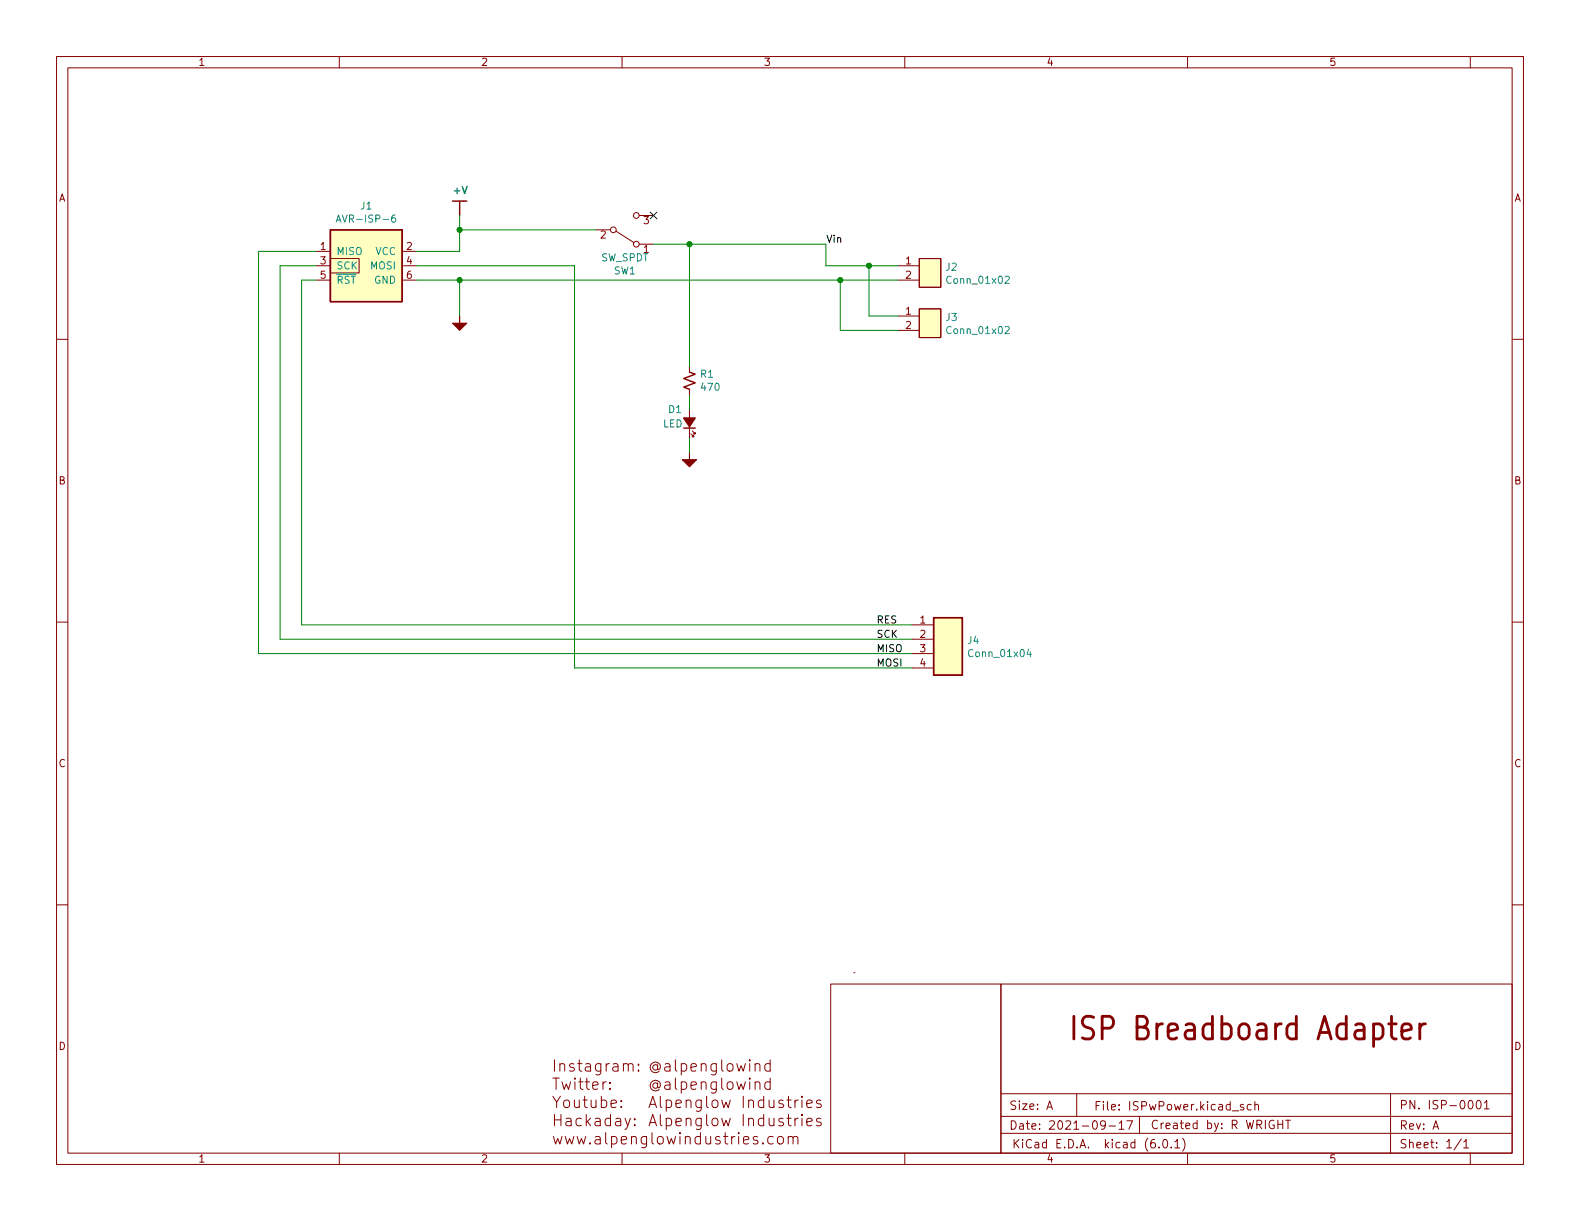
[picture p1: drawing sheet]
<svg xmlns="http://www.w3.org/2000/svg" width="279mm" height="216mm" viewBox="0 0 279 216" stroke-linecap="round" stroke-linejoin="round" font-family="sans-serif">
<g fill="none" stroke="#840000" stroke-width=".18">
<path d="M10 10h259.4v195.9h-259.4zM12 12h255.4v191.9h-255.4zM60 10v2M110 10v2M160 10v2M210 10v2M260 10v2M81.9 35.6h.1M113 38.1h2.6M10 60h2M55.9 44.5h2.5M55.9 47h2.5"/>
<path d="M55.9 49.5h2.5M58.4 45.7h5.1v2.6h-5.1zM71.1 44.5h2.6M71.1 47h2.6M71.1 49.5h2.6M105.4 40.6h2.5M109 40.9l3.1 2M113 43.2h2.6M158.7 47h3.9M158.7 49.5h3.9M158.7 55.9h3.9M158.7 58.4h3.9"/>
<path d="M162.6 45.7h3.8v5.1h-3.8zM162.6 54.6h3.8v5.1h-3.8zM267.4 60h2M121.9 64.8v1M121.9 68.8v1.1M121.9 72.4v5.1M122.2 76.7l.5 .5h-.3h.3v-.2M122.4 76.2l.5 .5h-.2h.2v-.2M10 110h2M161.3 110.5h3.8M161.3 113h3.8M161.3 115.6h3.8"/>
<path d="M161.3 118.1h3.8M267.4 110h2M10 160h2M267.4 160h2M146.9 174h30.1v29.9h-30.1zM151 172h.1M177 174h90.4v29.9h-90.4zM97.8 193.8l.6 1.1 .7-1.1M97.8 190.6h1.1M98.1 187.4v2M98.1 197.1v2M98.1 198h1.1"/>
<path d="M98.3 190.6v2M98.4 194.9v.9M99 188.3a.5 .5 0 0 1 .9 .1v1M99 188.1v1.3M99.2 197.1v2M99.4 191.3l.4 1.3 .3-.9 .4 .9 .4-1.3M99.9 194.6a.54 .54 0 0 1 .8 .3v.6a.54 .54 0 0 1-.5 .4 .54 .54 0 0 1-.5-.4v-.6zM100.1 197.8l.2-.1 .6 .1 .1 1.3M101 198.2l-.7 .1a.39 .39 0 0 0-.3 .4 .39 .39 0 0 0 .3 .4l.7-.1M101.5 188.2l-.5-.1-.3 .3 .1 .2 .7 .2 .1 .2-.1 .3-.2 .1-.6-.1M101.6 194.5l.1 1.2a.54 .54 0 0 0 .7 0M101.7 190.6l-.1 .1 .1 .1 .1-.1-.1-.1v.2"/>
<path d="M101.7 191.3v1.3M102.1 188.1h.8M102.3 191.3h.8M102.4 187.4v1.7l.1 .2 .4 .1M102.4 194.5v1.3M102.6 190.6v1.7l.1 .2 .4 .1M102.8 197.8l-.6-.1-.3 .4v.6l.2 .3 .1 .1 .6-.1M103.1 194.5h.8M103.4 193.8v1.8l.1 .1 .4 .1M103.5 191.3h.7M103.6 188.2l.2-.1 .5 .1 .1 1.2M103.7 197.1v2"/>
<path d="M103.8 190.6v1.7l.1 .2 .3 .1M103.9 198.3l.5 .8M104.4 188.5l-.6 .1a.39 .39 0 0 0-.3 .4 .39 .39 0 0 0 .3 .4l.6-.1M104.4 197.7l-.7 .8M104.5 194.5l.1 1.2a.54 .54 0 0 0 .8 0M104.8 192l1-.2-.1-.4-.6-.1-.3 .3 .1 .9 .2 .1 .6-.1M105.3 197.8l.2-.1 .6 .1v1.3M105.4 194.5v1.3M106.1 198.2l-.6 .1a.39 .39 0 0 0-.3 .4 .39 .39 0 0 0 .3 .4l.6-.1M106.2 188.1v1.6a.54 .54 0 0 1-.8 .3M106.2 188.2l-.5-.1-.4 .4v.5l.2 .3 .2 .1 .5-.1M106.3 194.6l.6-.1 .4 .4v.6l-.2 .2-.2 .1-.6-.1"/>
<path d="M106.3 193.8v2M106.6 191.3v1.3M107.2 191.3a.51 .51 0 0 0-.6 .4M107.2 188.1v1.3M107.8 188.1a.51 .51 0 0 0-.6 .4M107.9 192.4l.1 .1-.1 .1-.1-.1 .1-.1v.2M107.9 191.4l.1 .1-.1 .1-.1-.1 .1-.1v.2M108 197.8l-.6-.1-.4 .4v.6l.2 .3 .2 .1 .6-.1M108 197.1v2M108.1 195.2l.9-.2-.1-.4-.6-.1-.2 .3v.9l.2 .1 .6-.1M108.4 188.2l.2-.1 .6 .1 .1 1.2M108.9 197.8l.2-.1 .6 .1 .1 1.3"/>
<path d="M109.3 188.5l-.7 .1a.39 .39 0 0 0-.3 .4 .39 .39 0 0 0 .3 .4l.7-.1M109.8 198.2l-.7 .1a.39 .39 0 0 0-.3 .4 .39 .39 0 0 0 .3 .4l.7-.1M109.9 195.7h.1l-.1 .1-.1-.1h.1v.1M109.9 194.6l.1 .1-.1 .1-.1-.1 .1-.1v.2M110.2 188.3a.5 .5 0 0 1 .9 .1v1M110.2 188.1v1.3M110.5 197.7l.5 1.4M111.1 188.4l.3-.3 .5 .1 .1 1.2M111.5 197.7l-.7 1.8-.3 .2M112.2 198.9l.1 .1-.1 .1-.1-.1 .1-.1v.2M112.2 197.8l.1 .1-.1 .1-.1-.1 .1-.1v.2M112.9 189.2l.1 .1-.1 .1-.1-.1 .1-.1v.2"/>
<path d="M112.9 188.2l.1 .1-.1 .1-.1-.1 .1-.1v.2M114.8 195.8l.6-2 .7 2M114.8 199.1l.6-2 .7 2M115 195.3h.9M115 198.5h.9M116.3 188.5a.48 .48 0 0 0-.7-.1 .48 .48 0 0 0 0 .7 .48 .48 0 0 0 .7-.1M116.3 188.3v.7l.1 .1 .3-.1a.9 .9 0 0 0-.9-1.2 .9 .9 0 0 0-.7 1.3 .94 .94 0 0 0 1.5 .3M116.3 191.7a.48 .48 0 0 0-.7-.1 .48 .48 0 0 0 0 .7 .48 .48 0 0 0 .7-.1M116.3 191.5v.7l.1 .1 .3-.1a.9 .9 0 0 0-.9-1.2 .9 .9 0 0 0-.7 1.3 .94 .94 0 0 0 1.5 .3M116.8 193.8v1.8l.3 .2M116.8 197.1v1.7l.3 .3M117.6 188.2l.2-.1 .6 .1 .1 1.2"/>
<path d="M117.6 191.4l.2-.1 .6 .1 .1 1.2M117.8 194.6l.6-.1 .4 .4v.6l-.2 .2-.2 .1-.6-.1M117.8 197.8l.6-.1 .4 .4v.6l-.2 .3-.2 .1-.6-.1M117.8 194.5v2M117.8 197.7v2M118.5 188.5l-.7 .1a.39 .39 0 0 0-.3 .4 .39 .39 0 0 0 .3 .4l.7-.1M118.5 191.8l-.7 .1a.39 .39 0 0 0-.3 .3 .39 .39 0 0 0 .3 .4l.7-.1M119.4 187.4v1.7l.3 .3M119.4 190.6v1.7l.3 .3M119.5 195.2l1-.2-.1-.4-.6-.1-.3 .3 .1 .9 .2 .1 .6-.1M119.5 198.4l1-.2-.1-.4-.6-.1-.3 .3 .1 1 .2 .1 .6-.1M120.5 188.2l.6-.1 .3 .4v.5l-.2 .3-.1 .1-.6-.1"/>
<path d="M120.5 191.4l.6-.1 .3 .4v.5l-.2 .3-.1 .1-.6-.1M120.5 188.1v2M120.5 191.3v2M121.3 194.7a.5 .5 0 0 1 .9 .1v1M121.3 197.9a.5 .5 0 0 1 .9 .1v1.1M121.3 194.5v1.3M121.3 197.7v1.4M122.2 188.7l.9-.2v-.3l-.6-.1-.3 .3 .1 .9 .2 .1 .6-.1M122.2 192l.9-.2v-.4l-.6-.1-.3 .3 .1 .9 .2 .1 .6-.1M124 188.3a.5 .5 0 0 1 .9 .1v1M124 191.5a.5 .5 0 0 1 .9 .1v1M124 194.5v1.6a.54 .54 0 0 1-.9 .3"/>
<path d="M124 194.6l-.6-.1-.3 .4v.6l.1 .2 .2 .1 .6-.1M124 197.7v1.7a.54 .54 0 0 1-.9 .2M124 197.8l-.6-.1-.3 .4v.6l.1 .3 .2 .1 .6-.1M124 188.1v1.3M124 191.3v1.3M125 193.8v1.8l.2 .2M125 197.1v1.7l.2 .3M126 194.7a.54 .54 0 0 1 .5-.2 .54 .54 0 0 1 .5 .4v.6a.54 .54 0 0 1-.6 .4 .54 .54 0 0 1-.5-.4zM126 197.9a.54 .54 0 0 1 .5-.2 .54 .54 0 0 1 .5 .4v.6a.54 .54 0 0 1-.6 .4 .54 .54 0 0 1-.5-.4zM126.7 188.1v1.6a.54 .54 0 0 1-.9 .3M126.7 188.2l-.6-.1-.4 .4v.5l.2 .3 .2 .1 .6-.1M126.7 191.3v1.6a.54 .54 0 0 1-.9 .3"/>
<path d="M126.7 191.4l-.6-.1-.4 .4v.5l.2 .3 .2 .1 .6-.1M127.6 187.4v1.7l.3 .3M127.6 190.6v1.7l.3 .3M127.6 194.5l.4 1.3 .4-.9 .4 .9 .3-1.3M127.6 197.7l.4 1.4 .4-1 .4 1 .3-1.4M128.8 188.2a.54 .54 0 0 1 .8 .3v.5a.54 .54 0 0 1-.5 .4 .54 .54 0 0 1-.5-.4v-.5zM128.8 191.4a.54 .54 0 0 1 .8 .3v.5a.54 .54 0 0 1-.5 .4 .54 .54 0 0 1-.5-.4v-.5zM130.3 188.1l.4 1.3 .4-.9 .3 .9 .4-1.3M130.3 191.3l.4 1.3 .4-.9 .3 .9 .4-1.3M131.4 193.8v2M131.4 197.1v2M132.4 194.7a.5 .5 0 0 1 .8 .1v1"/>
<path d="M132.4 197.9a.5 .5 0 0 1 .8 .1v1.1M132.4 194.5v1.3M132.4 197.7v1.4M132.6 187.4l-.1 .1 .1 .1 .1-.1-.1-.1v.2M132.6 190.6l-.1 .1 .1 .1 .1-.1-.1-.1v.2M132.6 188.1v1.3M132.6 191.3v1.3M133.5 188.3a.5 .5 0 0 1 .9 .1v1M133.5 191.5a.5 .5 0 0 1 .9 .1v1M133.5 188.1v1.3M133.5 191.3v1.3M135.1 194.6l-.6-.1-.4 .4v.6l.2 .2 .2 .1 .6-.1"/>
<path d="M135.1 197.8l-.6-.1-.4 .4v.6l.2 .3 .2 .1 .6-.1M135.1 193.8v2M135.1 197.1v2M136 194.5l.1 1.2a.54 .54 0 0 0 .8 0M136 197.7l.1 1.3a.54 .54 0 0 0 .8-.1M136.2 188.2l-.6-.1-.4 .4v.5l.2 .3 .2 .1 .6-.1M136.2 191.4l-.6-.1-.4 .4v.5l.2 .3 .2 .1 .6-.1M136.2 187.4v2M136.2 190.6v2M136.9 194.5v1.3M136.9 197.7v1.4M138.5 194.6l-.5-.1-.3 .3 .1 .3 .7 .2 .1 .2-.1 .2-.2 .1-.6-.1"/>
<path d="M138.5 197.8l-.5-.1-.3 .3 .1 .3 .7 .2 .1 .2-.1 .3-.2 .1-.6-.1M139.1 194.5h.8M139.1 197.7h.8M139.4 193.8v1.8l.1 .1 .4 .1M139.4 197.1v1.7l.1 .2 .4 .1M140.6 194.5v1.3M140.6 197.7v1.4M141.1 194.5a.51 .51 0 0 0-.5 .4M141.1 197.7a.51 .51 0 0 0-.5 .4M141.8 193.8l-.1 .1 .1 .1 .1-.1-.1-.1v.2M141.8 197.1l-.1 .1 .1 .1 .1-.1-.1-.1v.2M141.8 194.5v1.3"/>
<path d="M141.8 197.7v1.4M142.7 195.2l.9-.2-.1-.4-.5-.1-.3 .3 .1 .9 .2 .1 .5-.1M142.7 198.4l.9-.2-.1-.4-.5-.1-.3 .3 .1 1 .2 .1 .5-.1M145.1 194.6l-.4-.1-.3 .3 .1 .3 .6 .2 .1 .2-.1 .2-.1 .1-.6-.1M145.1 197.8l-.4-.1-.3 .3 .1 .3 .6 .2 .1 .2-.1 .3-.1 .1-.6-.1M177 197.4h90.4M177 193.4h90.4M185.1 196.2l.5-1.5 .5 1.5M185.3 195.8h.7M190.4 193.4v4M195.5 198.8l-.3 .3h-.3l-.3-.3 .2-.6h.4l.2 .1a.99 .99 0 0 1-.4 1.4h-.2M196.1 199.1h1.2"/>
<path d="M197.9 198.6l.4-.4v1.5M197.9 199.7h.9M199.3 198.2h1l-.7 1.5M201.5 197.4v3M219.9 195.4l-.4-.1-.2 .2 .1 .2 .5 .2v.3h-.6M221.3 195.4l-.5-.1-.3 .3v.4l.2 .2h.6M221.9 195.4l.2-.1 .4 .1v.9M221.9 194.8v1.5M226 198.8h.8M226.8 198.1v1.5M227.3 198.1h.9M227.8 198.1v1.5"/>
<path d="M245.9 193.4v10.5M253.4 199.7l.5-1.5 .5 1.5M261.3 194.6h.1a.81 .81 0 0 1 .6 .6 .81 .81 0 0 1-.3 .8l-.2 .1a.82 .82 0 0 1-.5-.6 .82 .82 0 0 1 .3-.9zM262.5 195l.4-.4v1.5M262.5 196.1h.8M60 203.9v2M97.9 201l.3 1.3 .4-1 .4 1 .4-1.3M100 201l.3 1.3 .4-1 .4 1 .4-1.3M102.1 201l.3 1.3 .4-1 .4 1 .4-1.3M104.3 202.1l.1 .1-.1 .1-.1-.1 .1-.1v.2M105.3 201h.2h.6v1.3M106.1 201.4l-.6 .1a.39 .39 0 0 0-.3 .4 .39 .39 0 0 0 .3 .4l.6-.1"/>
<path d="M107.1 200.3v1.7l.3 .3M108.1 201h.6l.4 .3v.6l-.2 .3-.2 .1-.6-.1M108.1 201v2M109.9 201.6l.9-.2-.1-.4h-.6l-.2 .2 .1 1 .1 .1 .6-.1M110 203.9v2M111.7 201.1a.5 .5 0 0 1 .8 .1v1.1M111.7 201v1.3M114.3 201v1.6a.54 .54 0 0 1-.8 .3M114.3 201h-.5l-.4 .3v.6l.2 .3 .2 .1 .5-.1M115.3 200.3v1.7l.3 .3M116.4 201a.54 .54 0 0 1 .9 .3v.6a.54 .54 0 0 1-.5 .4 .54 .54 0 0 1-.6-.4v-.6zM118 201l.3 1.3 .4-1 .4 1 .4-1.3"/>
<path d="M120.2 200.3l-.1 .1 .1 .1 .1-.1-.1-.1v.2M120.2 201v1.3M121.2 201.1a.5 .5 0 0 1 .9 .1v1.1M121.2 201v1.3M123.9 201h-.6l-.4 .3v.6l.2 .3 .2 .1 .6-.1M123.9 200.3v2M124.8 201l.1 1.2a.54 .54 0 0 0 .8-.1M125.7 201v1.3M127.3 201h-.5l-.3 .2 .1 .3 .7 .2 .1 .2-.1 .3-.2 .1-.6-.1M128 201h.7M128.2 200.3v1.7l.1 .2 .4 .1M129.4 201v1.3"/>
<path d="M130 201a.51 .51 0 0 0-.6 .3M130.6 200.3l-.1 .1 .1 .1 .1-.1-.1-.1v.2M130.6 201v1.3M131.5 201.6l.9-.2-.1-.4h-.5l-.3 .2 .1 1 .2 .1 .5-.1M134 201h-.5l-.3 .2 .1 .3 .7 .2 .1 .2-.1 .3-.2 .1-.6-.1M134.9 202.1l.1 .1-.1 .1-.1-.1 .1-.1v.2M136.7 201h-.6l-.3 .3v.6l.2 .3 .1 .1 .6-.1M137.7 201a.54 .54 0 0 1 .8 .3v.6a.54 .54 0 0 1-.5 .4 .54 .54 0 0 1-.5-.4v-.6zM139.4 201.1a.5 .5 0 0 1 .8 .1v1.1M139.4 201v1.3M140.2 201.2l.3-.2h.5l.1 1.3M159 204h.1"/>
<path d="M160 203.9v2M177 200.4h90.4M205 202.8v.2M205.8 201.5h.2a.81 .81 0 0 1 .6 .6 .81 .81 0 0 1-.3 .8l-.2 .1a.81 .81 0 0 1-.6-.6 .81 .81 0 0 1 .3-.9zM207.1 202.8v.2M207.8 201.9l.4-.4v1.5M207.8 203h.8M209.1 201.3a1.72 1.72 0 0 1 0 2.3M210 203.9v2M258.4 201.4l-1.3 1.9M258.8 201.9l.5-.4v1.5M258.8 203h.9"/>
<path d="M260 203.9v2"/>
<circle cx="112.5" cy="38.1" r=".51"/>
<circle cx="108.5" cy="40.6" r=".51"/>
<circle cx="112.5" cy="43.2" r=".51"/>
</g>
<path d="M189.9 179.7v4M247.9 182.4l1.7-.4-.2-.8-.3-.2h-.7l-.3 .2-.2 .4v1.5l.2 .4 .3 .2h.7l.3-.2M251.1 181v2.7M252.1 181a.91 .91 0 0 0-1 .8" fill="none" stroke="#840000" stroke-width=".5"/>
<path d="M80 35.6h2.5M81.3 35.6v2.5M58.4 40.6h12.7v12.7h-12.7zM120.9 75.7h2M121.9 65.8l1 .4-2 .7 2 .8-2 .8 1 .3M165.1 109.2h5.1v10.2h-5.1z" fill="none" stroke="#840000" stroke-width=".25"/>
<path d="M120.9 73.9h2l-1 1.5z" fill="#840000" stroke="#840000" stroke-width=".25"/>
<g fill="#840000" stroke="#840000" stroke-width=".18">
<path d="M80 57.2h1.3v-1.3v1.3h1.2l-1.2 1.2z"/>
<path d="M121.9 80v1.3h1.3l-1.3 1.3-1.3-1.3h1.3z"/>
</g>
<g fill="#ffffc2" stroke="#ffffc2" stroke-width=".18">
<path d="M58.4 40.6h12.7v12.7h-12.7z"/>
<path d="M165.1 109.2h5.1v10.2h-5.1z"/>
<path d="M162.6 45.7h3.8v5.1h-3.8z"/>
<path d="M162.6 54.6h3.8v5.1h-3.8z"/>
</g>
<path d="M59.4 39.3l.5-1.3 .4 1.3M59.6 38.9h.6M69.8 38l-.3 .1a.86 .86 0 0 0 0 1.2l.4-.1 .1-.5-.3-.2h-.2l-.3 .2M177.7 49l.5-.2 .3 .4-.8 .9h.8M177.7 57.8l.5-.1 .3 .4-.8 .9h.8M181.9 114.8l-.3 .9h.8M182.2 115.3v.8" fill="none" stroke="#008484" stroke-width=".18"/>
<g fill="none" stroke="#008400" stroke-width=".18">
<path d="M81.3 38.1v6.4h-7.6M55.9 49.5h-2.6v61h108M55.9 47h-6.4v66h111.8M55.9 44.5h-10.2v71.1h115.6M73.7 49.5h85M73.7 47h27.9v71.1h59.7M81.3 49.5v6.4M81.3 40.6h24.1M115.6 43.2h30.4v3.8h12.7M121.9 43.2v21.6M148.6 49.5v8.9h10.1M153.7 47v8.9h5"/>
<path d="M121.9 69.9v2.5M121.9 77.5v2.5"/>
</g>
<path d="M115 37.5l1.2 1.2M116.2 37.5l-1.2 1.2" fill="none" stroke="#000084" stroke-width=".18"/>
<g fill="#008400" stroke="#008400" stroke-width=".18">
<circle cx="81.3" cy="40.6" r=".46"/>
<circle cx="81.3" cy="49.5" r=".46"/>
<circle cx="121.9" cy="43.2" r=".46"/>
<circle cx="153.7" cy="47" r=".46"/>
<circle cx="148.6" cy="49.5" r=".46"/>
</g>
<text font-size="5.6" fill="#840000" x="191.9" y="183.9">ISP Breadboard Adapter</text>
<g font-size="2.1" fill="#840000">
<text x="178.4" y="196.3">Size: A</text>
<text x="193.4" y="196.4">File: ISPwPower.kicad_sch</text>
<text x="247.4" y="196.1">PN. ISP-0001</text>
<text x="178.4" y="199.7">Date: 2021-09-17</text>
<text x="178.9" y="203">KiCad E.D.A. kicad (6.0.1)</text>
<text x="203.4" y="199.6">Created by: R WRIGHT</text>
<text x="247.4" y="199.7">Rev: A</text>
<text x="247.4" y="203">Sheet: 1/1</text>
</g>
<g font-size="1.8" fill="#840000">
<text x="35" y="11.6">1</text>
<text x="85" y="11.6">2</text>
<text x="135" y="11.6">3</text>
<text x="185" y="11.6">4</text>
<text x="235" y="11.6">5</text>
<text x="10.3" y="35.6">A</text>
<text x="267.7" y="35.6">A</text>
<text x="113.8" y="39.6">3</text>
<text x="56.7" y="44.2">1</text>
<text x="56.7" y="46.7">3</text>
<text x="71.9" y="44.2">2</text>
<text x="71.9" y="46.7">4</text>
<text x="106.2" y="42.2">2</text>
<text x="160.2" y="46.7">1</text>
<text x="56.7" y="49.3">5</text>
<text x="71.9" y="49.3">6</text>
<text x="160.2" y="49.3">2</text>
<text x="160.2" y="55.6">1</text>
<text x="160.2" y="58.2">2</text>
<text x="10.3" y="85.7">B</text>
<text x="267.7" y="85.7">B</text>
<text x="162.7" y="110.2">1</text>
<text x="162.7" y="112.8">2</text>
<text x="162.7" y="115.3">3</text>
<text x="162.7" y="117.9">4</text>
<text x="10.3" y="135.6">C</text>
<text x="267.7" y="135.6">C</text>
<text x="10.3" y="185.7">D</text>
<text x="267.7" y="185.7">D</text>
<text x="35" y="205.6">1</text>
<text x="85" y="205.6">2</text>
<text x="135" y="205.6">3</text>
<text x="185" y="205.6">4</text>
<text x="235" y="205.6">5</text>
</g>
<g font-size="1.8" fill="#008484">
<text x="80.3" y="34.3">+V</text>
<text x="60.4" y="39.3">AVR-ISP-6</text>
<text x="63.8" y="37">J1</text>
<text x="59.4" y="45.1">MISO</text>
<text x="59.4" y="47.6">SCK</text>
<text x="65.6" y="47.6">MOSI</text>
<text x="66.4" y="45.1">VCC</text>
<text x="106.2" y="46.2">SW_SPDT</text>
<text x="113.8" y="44.7">1</text>
<text x="167.3" y="47.9">J2</text>
<text x="59.4" y="50.2">~{RST} GND</text>
<text x="108.6" y="48.5">SW1</text>
<text x="167.7" y="50.2">Conn_01x02</text>
<text x="167.3" y="56.7">J3</text>
<text x="167.7" y="59.1">Conn_01x02</text>
<text x="123.9" y="66.8">R1</text>
<text x="124.1" y="69.1">470</text>
<text x="117.2" y="75.6">LED</text>
<text x="118.2" y="73">D1</text>
<text x="171.1" y="113.9">J4</text>
<text x="171.6" y="116.2">Conn_01x04</text>
</g>
<g font-size="1.8">
<text x="146" y="42.9">Vin</text>
<text x="154.9" y="112.8">SCK</text>
<text x="154.9" y="110.2">RES</text>
<text x="154.9" y="115.3">MISO</text>
<text x="154.9" y="117.8">MOSI</text>
</g>
</svg>
